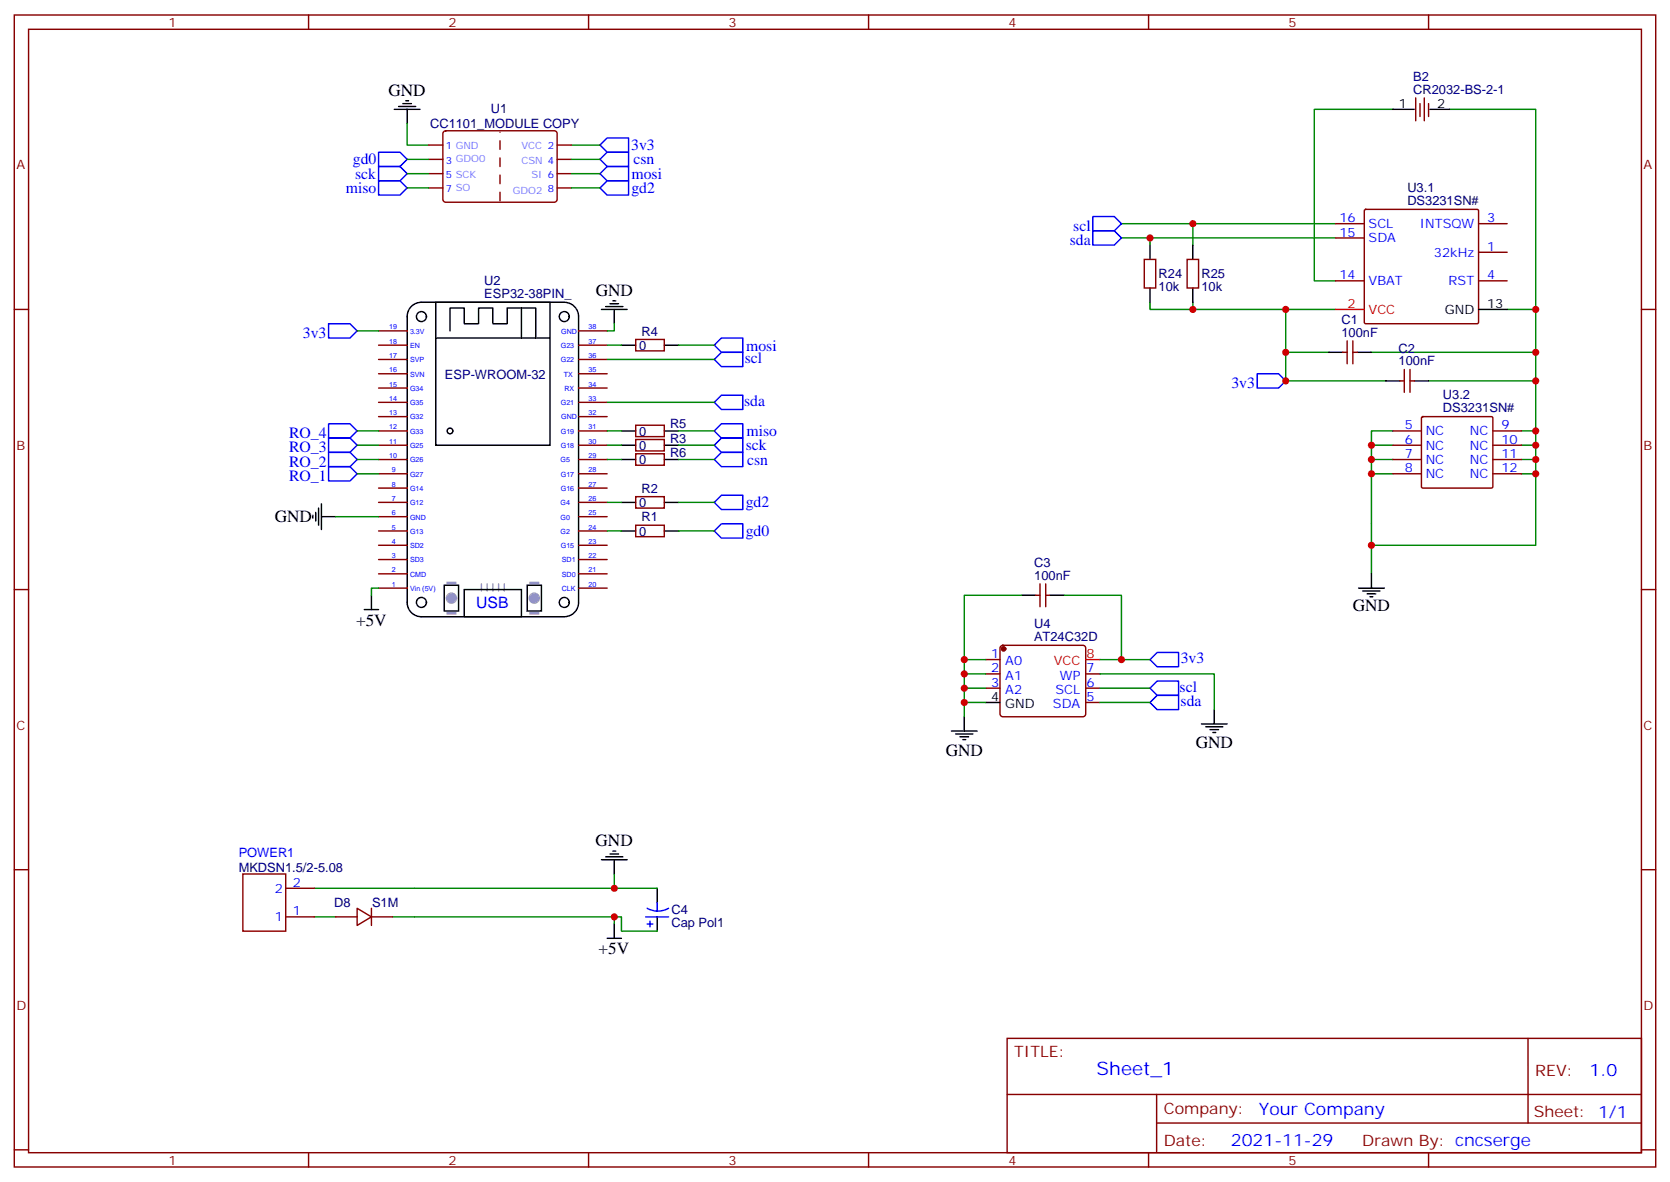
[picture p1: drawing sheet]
<svg xmlns="http://www.w3.org/2000/svg" width="412mm" height="292mm" viewBox="0 0 412 292" stroke-linecap="round" stroke-linejoin="round" font-family="sans-serif">
<g fill="none" stroke="#870000" stroke-width=".35">
<path d="M3.5 3.7h405.4v284.3h-405.4zM7.1 7.2h398.2v277.3h-398.2zM76.2 3.7v3.5M145.3 3.7v3.5M214.5 3.7v3.5M283.6 3.7v3.5M352.8 3.7v3.5M105.8 35.8h3.6M105.8 39.3h3.6M109.6 32.5l.5-.2h26.8a.71 .71 0 0 1 .7 .7v16.2a.76 .76 0 0 1-.7 .7h-26.8a.76 .76 0 0 1-.7-.7v-16.2zM137.6 35.8h3.5M137.6 39.3h3.5"/>
<path d="M349.6 24.2v5.6M350.7 25.6v3.2M351.7 24.2v5.6M352.8 25.6v3.2M105.8 42.9h3.6M105.8 46.4h3.6M137.6 42.9h3.5M137.6 46.4h3.5M329.8 55.2h7.1M329.8 58.7h7.1M337 51.9l.3-.2h27.7l.1 .3v27.7l-.3 .2-27.7-.1-.2-.2zM365.1 55.2h7.1"/>
<path d="M3.5 76.4h3.6M282.6 64h2.8v7.1h-2.8zM293.2 64h2.8v7.1h-2.8zM329.8 69.3h7.1M365.1 62.3h7.1M365.1 69.3h7.1M405.3 76.4h3.6M93.5 95.8h7M93.5 99.3h7M93.5 81.7h7M93.5 85.2h7M93.5 88.7h7"/>
<path d="M93.5 92.3h7M142.9 95.8h7M142.9 99.3h7M142.9 81.7h7M142.9 85.2h7M142.9 88.7h7M142.9 92.3h7M157 83.8h7v2.8h-7zM331.6 87h1.1M332.7 84.1v5.7M334.1 84.1v5.7M334.1 87h1"/>
<path d="M345.7 94h1.1M346.8 91.2v5.6M348.2 91.2v5.6M348.2 94h1M93.5 102.8h7M93.5 106.4h7M93.5 109.9h7M93.5 113.4h7M93.5 116.9h7M142.9 102.8h7M142.9 106.4h7M142.9 109.9h7"/>
<path d="M142.9 113.4h7M142.9 116.9h7M157 108.5h7v2.8h-7zM157 105h7v2.8h-7zM157 112h7v2.8h-7zM344 106.4h7M344 109.9h7M344 113.4h7M344 116.9h7M351.1 103l.3-.2 17.1 .1 .2 .3-.1 17.1-.3 .2-17.1-.1-.2-.3zM368.7 106.4h7M368.7 109.9h7"/>
<path d="M368.7 113.4h7M368.7 116.9h7M93.5 120.5h7M93.5 124h7M93.5 127.5h7M93.5 131.1h7M93.5 134.6h7M93.5 138.1h7M142.9 120.5h7M142.9 124h7M142.9 127.5h7M142.9 131.1h7"/>
<path d="M142.9 134.6h7M142.9 138.1h7M157 129.6h7v2.9h-7zM157 122.6h7v2.8h-7zM3.5 145.5h3.6M93.5 141.6h7M93.5 145.2h7M142.9 141.6h7M142.9 145.2h7M247.2 159.5l.4-.2h19.8a.71 .71 0 0 1 .7 .7v16.2a.76 .76 0 0 1-.7 .7h-19.8a.76 .76 0 0 1-.7-.7v-16.2zM255.8 146.9h1M256.8 144.1v5.7"/>
<path d="M258.2 144.1v5.7M258.2 146.9h1.1M405.3 145.5h3.6M243.4 162.8h3.5M243.4 166.3h3.5M243.4 169.9h3.5M268.1 166.3h3.5M268.1 169.9h3.5M268.1 173.4h3.5M3.5 214.7h3.6M60 215.7h10.6v14.1h-10.6zM70.6 219.3h7"/>
<path d="M405.3 214.7h3.6M70.6 226.3h7M82.9 226.3h5.3M88.2 224.2l3.5 2.1-3.5 2.1zM91.7 224.2v4.2M91.7 226.3h5.3M248.7 256.3h156.6v28.2h-156.6zM377.3 256.3v20.9M248.7 270.1h156.5M285.6 277.2h119.6M285.6 270.1v14.2M3.5 283.8h3.6"/>
<path d="M76.2 284.5v3.5M145.3 284.5v3.5M214.5 284.5v3.5M283.6 284.5v3.5M352.8 284.5v3.5M405.3 283.8h3.6"/>
</g>
<path d="M110.4 143.8h2.1v.3h-2.1zM110.4 151.2h2.1v.3h-2.1zM118.9 144.1v1.8M120.3 144.1v1.8M121.7 144.1v1.8M123.1 144.1v1.8M124.5 144.1v1.8M130.9 151.2h2.1v.3h-2.1zM130.9 143.8h2.1v.3h-2.1z" fill="none" stroke="#999" stroke-width=".35"/>
<g fill="none" stroke="#000" stroke-width=".35">
<path d="M97.4 27h6.3M98.4 26.3h4.3M99.5 25.6h2.1M100.2 24.9h.7M100.5 27v3.5M344 27h5.2M353.1 27h5M101.6 75.6a3.5 3.5 0 0 1 2.5-1h35.2a3.5 3.5 0 0 1 3.6 3.5v70.6a3.5 3.5 0 0 1-3.6 3.5h-35.2a3.5 3.5 0 0 1-3.6-3.5v-70.6a3.5 3.5 0 0 1 1.1-2.5zM107.6 74.6h28.2v35.3h-28.2zM128.8 76v7.4M148.5 76.4h6.4M149.6 75.7h4.2"/>
<path d="M150.6 75h2.2M151.3 74.3h.7M151.7 76.4v3.5M284 60.5v3.5M284 71.1v3.5M294.6 60.5v3.5M294.6 71.1v3.5M365.1 76.4h7.1M107.6 83.4h28.2M111.1 81.7v-5.7h3.6v3.9h3.5v-3.9h3.5v3.9h3.5v-3.9h7.1v7.4M153.5 85.2h3.5M164 85.2h3.6"/>
<path d="M328.1 87h3.5M335.1 87h3.6M342.2 94h3.5M349.2 94h3.6M153.5 109.9h3.5M153.5 106.4h3.5M153.5 113.4h3.5M164 109.9h3.6M164 106.4h3.6M164 113.4h3.6M77.3 127.2v.7M78 126.5v2.1"/>
<path d="M78.7 125.4v4.2M79.4 127.5h3.5M79.4 124.4v6.3M153.5 131.1h3.5M153.5 124h3.5M164 131.1h3.6M164 124h3.6M90 150.5h3.5M91.7 146.9v3.6M109.7 144.5h3.5v6.3h-3.5zM114.7 145.5h14.1v6.7h-14.1zM130.2 144.5h3.5v6.3h-3.5z"/>
<path d="M252.2 146.9h3.6M259.3 146.9h3.5M335.5 145.2h6.3M336.5 145.9h4.3M337.6 146.6h2.1M338.3 147.3h.7M338.7 141.6v3.6M238.1 176.9v3.5M243.4 173.4h3.5M296.7 178.7h6.3M297.7 179.4h4.3M299.9 175.2v3.5"/>
<path d="M234.9 180.4h6.4M236 181.2h4.2M237.1 181.9h2.1M237.8 182.6h.7M298.8 180.1h2.1M299.5 180.8h.7M148.5 212.2h6.4M149.6 211.5h4.2M150.6 210.8h2.2M151.3 210.1h.7M151.7 212.2v3.5M162.3 219.3v3.5"/>
<path d="M149.9 231.6h3.6M151.7 228.1v3.5M162.3 226.3v3.5"/>
<circle cx="104.1" cy="78.1" r="1.23"/>
<circle cx="139.3" cy="78.1" r="1.23"/>
<circle cx="111.1" cy="106.4" r=".71"/>
<circle cx="104.1" cy="148.7" r="1.23"/>
<circle cx="139.3" cy="148.7" r="1.23"/>
</g>
<g fill="#999" stroke="#999" stroke-width=".35">
<circle cx="111.5" cy="147.6" r="1.23"/>
<circle cx="131.9" cy="147.6" r="1.23"/>
</g>
<g fill="none" stroke="#00f" stroke-width=".35">
<path d="M93.5 37.6h5.3l1.7 1.7-1.7 1.8h-5.3zM148.2 35.8l1.7-1.8h5.3v3.6h-5.3zM148.2 39.3l1.7-1.7h5.3v3.5h-5.3zM93.5 44.6h5.3l1.7 1.8-1.7 1.8h-5.3zM93.5 41.1h5.3l1.7 1.8-1.7 1.7h-5.3zM148.2 42.9l1.7-1.8h5.3v3.5h-5.3zM148.2 46.4l1.7-1.8h5.3v3.6h-5.3zM269.9 53.4h5.3l1.7 1.8-1.7 1.8h-5.3zM269.9 57h5.3l1.7 1.7-1.7 1.8h-5.3zM81.1 79.9h5.3l1.8 1.8-1.8 1.7h-5.3zM176.4 85.2l1.8-1.8h5.2v3.6h-5.2zM176.4 99.3l1.8-1.8h5.2v3.6h-5.2z"/>
<path d="M178.2 87h5.2v3.5h-5.2l-1.8-1.8zM310.4 92.3h5.3l1.8 1.7-1.8 1.8h-5.3zM81.1 115.2h5.3l1.8 1.7-1.8 1.8h-5.3zM81.1 111.7h5.3l1.8 1.7-1.8 1.8h-5.3zM81.1 108.1h5.3l1.8 1.8-1.8 1.8h-5.3zM81.1 104.6h5.3l1.8 1.8-1.8 1.7h-5.3zM176.4 109.9l1.8-1.8h5.2v3.6h-5.2zM176.4 113.4l1.8-1.7h5.2v3.5h-5.2zM176.4 106.4l1.8-1.8h5.2v3.5h-5.2zM176.4 124l1.8-1.8h5.2v3.6h-5.2zM176.4 131.1l1.8-1.8h5.2v3.5h-5.2zM284 162.8l1.8-1.8h5.2v3.6h-5.2z"/>
<path d="M284 169.9l1.8-1.8h5.2v3.5h-5.2zM284 173.4l1.8-1.8h5.2v3.6h-5.2zM159.5 226.3h5.6M159.8 224.2l1 .4 1.5 .3M159.8 228.1h1.4M160.5 227.4v1.4M162.3 222.8v2.1M165.1 224.2l-1.4 .5-1.4 .2"/>
</g>
<g fill="none" stroke="#008700" stroke-width=".35">
<path d="M100.5 30.5v5.3h5.3M100.5 39.3h5.3M141.1 35.8h7.1M141.1 39.3h7.1M344 27h-19.4v42.3h5.2M358.1 27h21.1v49.4M100.5 46.4h5.3M100.5 42.9h5.3M141.1 46.4h7.1M141.1 42.9h7.1M276.9 55.2h17.7M276.9 58.7h7.1"/>
<path d="M329.8 55.2h-35.2v5.3M329.8 58.7h-45.8v1.8M151.7 79.9v1.8h-1.8M284 74.6v1.8h45.8M294.6 74.6v1.8M317.5 76.4v17.6h24.7M372.2 76.4h7v40.5h-3.5M88.2 81.7h5.3M149.9 85.2h3.6M149.9 88.7h26.5M149.9 99.3h26.5M167.6 85.2h8.8"/>
<path d="M317.5 87h10.6M338.7 87h40.5M352.8 94h26.4M88.2 109.9h5.3M88.2 106.4h5.3M88.2 113.4h5.3M88.2 116.9h5.3M149.9 109.9h3.6M149.9 106.4h3.6M149.9 113.4h3.6M167.6 109.9h8.8M167.6 106.4h8.8"/>
<path d="M167.6 113.4h8.8M338.7 109.9h5.3M338.7 113.4h5.3M338.7 116.9v24.7M344 106.4h-5.3v10.5h5.3M375.7 109.9h3.5M375.7 106.4h3.5M375.7 113.4h3.5M379.2 116.9v17.7h-40.5M82.9 127.5h10.6M149.9 131.1h3.6M149.9 124h3.6"/>
<path d="M167.6 131.1h8.8M167.6 124h8.8M93.5 145.2h-1.8v1.7M252.2 146.9h-14.1v15.9M262.8 146.9h14.1v15.9M238.1 169.9h5.3M238.1 166.3h5.3M243.4 173.4h-5.3v3.5M243.4 162.8h-5.3v10.6M271.6 166.3h28.3v8.9M271.6 162.8h12.4M271.6 173.4h12.4"/>
<path d="M271.6 169.9h12.4M151.7 215.7v3.6h-74.1M151.7 219.3h10.6M77.6 226.3h5.3M97 226.3h54.7v1.8M151.7 226.3h1.8v3.5h8.8"/>
</g>
<circle cx="247.8" cy="160.2" r=".53" fill="#870000" stroke="#870000" stroke-width=".35"/>
<path d="M329.8 76.4h7.1M268.1 162.8h3.5" fill="none" stroke="#f00" stroke-width=".35"/>
<path d="M123.5 49.6v-17" fill="none" stroke="#870000" stroke-width=".35" stroke-dasharray="2.1 2.1"/>
<g fill="#c00">
<circle cx="338.7" cy="116.9" r=".88"/>
<circle cx="338.7" cy="109.9" r=".88"/>
<circle cx="338.7" cy="113.4" r=".88"/>
<circle cx="379.2" cy="87" r=".88"/>
<circle cx="379.2" cy="94" r=".88"/>
<circle cx="379.2" cy="106.4" r=".88"/>
<circle cx="379.2" cy="109.9" r=".88"/>
<circle cx="379.2" cy="113.4" r=".88"/>
<circle cx="317.5" cy="87" r=".88"/>
<circle cx="294.6" cy="55.2" r=".88"/>
<circle cx="284" cy="58.7" r=".88"/>
<circle cx="317.5" cy="94" r=".88"/>
<circle cx="379.2" cy="76.4" r=".88"/>
<circle cx="238.1" cy="173.4" r=".88"/>
<circle cx="238.1" cy="166.3" r=".88"/>
<circle cx="238.1" cy="169.9" r=".88"/>
<circle cx="238.1" cy="162.8" r=".88"/>
<circle cx="276.9" cy="162.8" r=".88"/>
<circle cx="294.6" cy="76.4" r=".88"/>
<circle cx="317.5" cy="76.4" r=".88"/>
<circle cx="338.7" cy="134.6" r=".88"/>
<circle cx="379.2" cy="116.9" r=".88"/>
<circle cx="151.7" cy="219.3" r=".88"/>
<circle cx="151.7" cy="226.3" r=".88"/>
</g>
<text font-size="4.6" fill="#00f" x="270.8" y="265.3">Sheet_1</text>
<g font-size="4.2">
<text x="95.9" y="23.7">GND</text>
<text x="147.1" y="73.2">GND</text>
<text x="67.9" y="128.9">GND</text>
<text x="87.9" y="154.4">+5V</text>
<text x="334.1" y="150.8">GND</text>
<text x="295.3" y="184.7">GND</text>
<text x="233.5" y="186.5">GND</text>
<text x="147.1" y="208.9">GND</text>
<text x="147.8" y="235.5">+5V</text>
</g>
<g font-size="4.2" fill="#00f">
<text x="392.5" y="265.6">1.0</text>
<text x="310.9" y="275.1">Your Company</text>
<text x="304" y="282.9">2021-11-29</text>
</g>
<g font-size="3.9" fill="#00f">
<text x="87.1" y="40.6">gd0</text>
<text x="155.9" y="37">3v3</text>
<text x="156.4" y="40.6">csn</text>
<text x="85.4" y="47.6">miso</text>
<text x="87.7" y="44.2">sck</text>
<text x="155.9" y="47.6">gd2</text>
<text x="156" y="44.2">mosi</text>
<text x="265" y="57">scl</text>
<text x="264.2" y="60.5">sda</text>
<text x="74.8" y="83.5">3v3</text>
<text x="183.9" y="89.5">scl</text>
<text x="184.3" y="86.6">mosi</text>
<text x="304.1" y="95.8">3v3</text>
<text x="183.8" y="100.1">sda</text>
<text x="184.3" y="107.6">miso</text>
<text x="71.4" y="111.7">RO_3</text>
<text x="71.4" y="108.1">RO_4</text>
<text x="184.1" y="111.1">sck</text>
<text x="71.4" y="118.7">RO_1</text>
<text x="71.4" y="115.2">RO_2</text>
<text x="184.5" y="114.8">csn</text>
<text x="184.1" y="125.2">gd2</text>
<text x="184.1" y="132.3">gd0</text>
<text x="117.6" y="150.1">USB</text>
<text x="291.6" y="163.7">3v3</text>
<text x="291.3" y="170.7">scl</text>
<text x="291.5" y="174.2">sda</text>
</g>
<g font-size="3.9" fill="#800">
<text x="250.5" y="260.9">TITLE:</text>
<text x="379.1" y="265.6">REV:</text>
<text x="287.4" y="275.1">Company:</text>
<text x="378.7" y="275.7">Sheet: 1/1</text>
<text x="287.4" y="282.8">Date:</text>
<text x="336.4" y="282.8">Drawn By: cncserge</text>
</g>
<g font-size="3.2" fill="#800">
<text x="41.6" y="6.7">1</text>
<text x="110.8" y="6.7">2</text>
<text x="179.9" y="6.7">3</text>
<text x="249.1" y="6.7">4</text>
<text x="318.2" y="6.7">5</text>
<text x="4.1" y="41.8">A</text>
<text x="405.9" y="41.8">A</text>
<text x="4.1" y="110.9">B</text>
<text x="405.9" y="110.9">B</text>
<text x="4.1" y="180.1">C</text>
<text x="405.9" y="180.1">C</text>
<text x="4.1" y="249.2">D</text>
<text x="405.9" y="249.2">D</text>
<text x="41.6" y="287.5">1</text>
<text x="110.8" y="287.5">2</text>
<text x="179.9" y="287.5">3</text>
<text x="249.1" y="287.5">4</text>
<text x="318.2" y="287.5">5</text>
</g>
<g font-size="3.2" fill="#000080">
<text x="349" y="23.1">CR2032-BS-2-1</text>
<text x="349" y="19.9">B2</text>
<text x="121.2" y="27.9">U1</text>
<text x="106.2" y="31.7">CC1101_MODULE COPY</text>
<text x="347.5" y="47.4">U3.1</text>
<text x="347.5" y="50.5">DS3231SN#</text>
<text x="119.6" y="70.4">U2</text>
<text x="286.1" y="71.9">10k</text>
<text x="286.1" y="68.7">R24</text>
<text x="296.7" y="71.9">10k</text>
<text x="296.7" y="68.7">R25</text>
<text x="119.6" y="73.6">ESP32-38PIN_</text>
<text x="158.4" y="82.8">R4</text>
<text x="331.3" y="83.1">100nF</text>
<text x="331.3" y="80">C1</text>
<text x="157.8" y="86.3">0</text>
<text x="345.4" y="87">C2</text>
<text x="109.9" y="93.7">ESP-WROOM-32</text>
<text x="345.4" y="90.1">100nF</text>
<text x="356.3" y="101.7">DS3231SN#</text>
<text x="356.3" y="98.5">U3.2</text>
<text x="157.8" y="107.5">0</text>
<text x="165.5" y="105.7">R5</text>
<text x="157.8" y="111">0</text>
<text x="165.5" y="109.3">R3</text>
<text x="165.5" y="112.8">R6</text>
<text x="157.8" y="114.6">0</text>
<text x="157.8" y="125.1">0</text>
<text x="158.4" y="121.6">R2</text>
<text x="158.4" y="128.7">R1</text>
<text x="157.8" y="132.2">0</text>
<text x="255.4" y="143.1">100nF</text>
<text x="255.4" y="139.9">C3</text>
<text x="255.4" y="155">U4</text>
<text x="255.4" y="158.1">AT24C32D</text>
<text x="58.9" y="215.1">MKDSN1.5/2-5.08</text>
<text x="82.6" y="223.9">D8</text>
<text x="91.9" y="223.9">S1M</text>
<text x="165.8" y="225.7">C4</text>
<text x="165.8" y="228.9">Cap Pol1</text>
</g>
<g font-size="3.2">
<text x="345.5" y="26.6">1</text>
<text x="354.9" y="26.6">2</text>
<text x="356.8" y="77.4">GND</text>
<text x="367.2" y="76">13</text>
<text x="244.8" y="173">4</text>
<text x="248.2" y="174.8">GND</text>
</g>
<g font-size="3.2" fill="#00f">
<text x="330.8" y="58.4">15</text>
<text x="330.8" y="54.9">16</text>
<text x="338" y="59.8">SDA</text>
<text x="338" y="56.3">SCL</text>
<text x="350.6" y="56.3">INTSQW</text>
<text x="367.2" y="54.9">3</text>
<text x="354.1" y="63.3">32kHz</text>
<text x="367.2" y="61.9">1</text>
<text x="330.8" y="69">14</text>
<text x="338" y="70.4">VBAT</text>
<text x="357.7" y="70.4">RST</text>
<text x="367.2" y="69">4</text>
<text x="346.9" y="106">5</text>
<text x="352.1" y="107.4">NC</text>
<text x="363" y="107.4">NC</text>
<text x="370.8" y="106">9</text>
<text x="346.9" y="109.5">6</text>
<text x="346.9" y="113.1">7</text>
<text x="352.1" y="110.9">NC</text>
<text x="363" y="110.9">NC</text>
<text x="370.8" y="109.5">10</text>
<text x="370.8" y="113.1">11</text>
<text x="346.9" y="116.6">8</text>
<text x="352.1" y="114.5">NC</text>
<text x="352.1" y="118">NC</text>
<text x="363" y="114.5">NC</text>
<text x="363" y="118">NC</text>
<text x="370.8" y="116.6">12</text>
<text x="244.8" y="162.5">1</text>
<text x="244.8" y="166">2</text>
<text x="248.2" y="164.2">A0</text>
<text x="248.2" y="167.7">A1</text>
<text x="261.8" y="167.7">WP</text>
<text x="268.3" y="166">7</text>
<text x="244.8" y="169.5">3</text>
<text x="248.2" y="171.3">A2</text>
<text x="260.7" y="171.3">SCL</text>
<text x="268.3" y="173">5</text>
<text x="268.3" y="169.5">6</text>
<text x="260" y="174.8">SDA</text>
<text x="58.9" y="211.6">POWER1</text>
<text x="67.8" y="220.3">2</text>
<text x="72.3" y="218.9">2</text>
<text x="67.8" y="227.4">1</text>
<text x="72.3" y="226">1</text>
</g>
<g font-size="3.2" fill="#f00">
<text x="332.8" y="76">2</text>
<text x="338" y="77.4">VCC</text>
<text x="260.2" y="164.2">VCC</text>
<text x="268.3" y="162.5">8</text>
</g>
<g font-size="2.5" fill="#00f">
<text x="110.1" y="36.9">1 GND</text>
<text x="110.1" y="40.4">3 GDO0</text>
<text x="110.1" y="43.9">5 SCK</text>
<text x="110.1" y="47.4">7 SO</text>
<text x="135.3" y="47.4">8</text>
</g>
<g font-size="2.5" fill="#39f">
<text x="128.8" y="40.4">CSN 4</text>
<text x="128.8" y="36.9">VCC 2</text>
<text x="126.6" y="47.8">GDO2</text>
<text x="131.2" y="43.9">SI 6</text>
</g>
<g font-size="1.8" fill="#00f">
<text x="96.1" y="81.3">19</text>
<text x="101.2" y="82.4">3.3V</text>
<text x="138.6" y="82.4">GND</text>
<text x="145.3" y="81.3">38</text>
<text x="96.1" y="84.8">18</text>
<text x="96.1" y="88.4">17</text>
<text x="101.2" y="85.9">EN</text>
<text x="101.2" y="89.4">SVP</text>
<text x="138.5" y="85.9">G23</text>
<text x="138.5" y="89.4">G22</text>
<text x="145.3" y="84.8">37</text>
<text x="145.3" y="88.4">36</text>
<text x="96.1" y="95.4">15</text>
<text x="96.1" y="91.9">16</text>
<text x="101.2" y="93">SVN</text>
<text x="139.2" y="93">TX</text>
<text x="145.3" y="95.4">34</text>
<text x="145.3" y="91.9">35</text>
<text x="96.1" y="99">14</text>
<text x="101.2" y="96.5">G34</text>
<text x="101.2" y="100">G35</text>
<text x="138.5" y="100">G21</text>
<text x="139.4" y="96.5">RX</text>
<text x="145.3" y="99">33</text>
<text x="96.1" y="102.5">13</text>
<text x="96.1" y="106">12</text>
<text x="101.2" y="103.5">G32</text>
<text x="101.2" y="107.1">G33</text>
<text x="138.5" y="107.1">G19</text>
<text x="138.6" y="103.5">GND</text>
<text x="145.3" y="102.5">32</text>
<text x="145.3" y="106">31</text>
<text x="96.1" y="109.5">11</text>
<text x="96.1" y="113.1">10</text>
<text x="101.2" y="110.6">G25</text>
<text x="138.5" y="110.6">G18</text>
<text x="145.3" y="109.5">30</text>
<text x="145.3" y="113.1">29</text>
<text x="96.7" y="116.6">9</text>
<text x="101.2" y="114.1">G26</text>
<text x="101.2" y="117.7">G27</text>
<text x="138.4" y="114.1">G5</text>
<text x="138.5" y="117.7">G17</text>
<text x="145.3" y="116.6">28</text>
<text x="96.7" y="120.1">8</text>
<text x="96.7" y="123.6">7</text>
<text x="101.2" y="121.2">G14</text>
<text x="101.2" y="124.7">G12</text>
<text x="138.4" y="124.7">G4</text>
<text x="138.5" y="121.2">G16</text>
<text x="145.3" y="120.1">27</text>
<text x="145.3" y="123.6">26</text>
<text x="96.7" y="127.2">6</text>
<text x="96.7" y="130.7">5</text>
<text x="101.2" y="128.2">GND</text>
<text x="101.2" y="131.8">G13</text>
<text x="138.4" y="128.2">G0</text>
<text x="138.4" y="131.8">G2</text>
<text x="145.3" y="127.2">25</text>
<text x="145.3" y="130.7">24</text>
<text x="96.7" y="134.2">4</text>
<text x="96.7" y="137.8">3</text>
<text x="101.2" y="135.3">SD2</text>
<text x="138.5" y="135.3">G15</text>
<text x="145.3" y="134.2">23</text>
<text x="145.3" y="137.8">22</text>
<text x="96.7" y="141.3">2</text>
<text x="101.2" y="138.8">SD3</text>
<text x="101.2" y="142.3">CMD</text>
<text x="138.7" y="138.8">SD1</text>
<text x="138.7" y="142.3">SD0</text>
<text x="145.3" y="141.3">21</text>
<text x="96.7" y="144.8">1</text>
<text x="101.2" y="145.9">Vin (5V)</text>
<text x="138.7" y="145.9">CLK</text>
<text x="145.3" y="144.8">20</text>
</g>
</svg>
